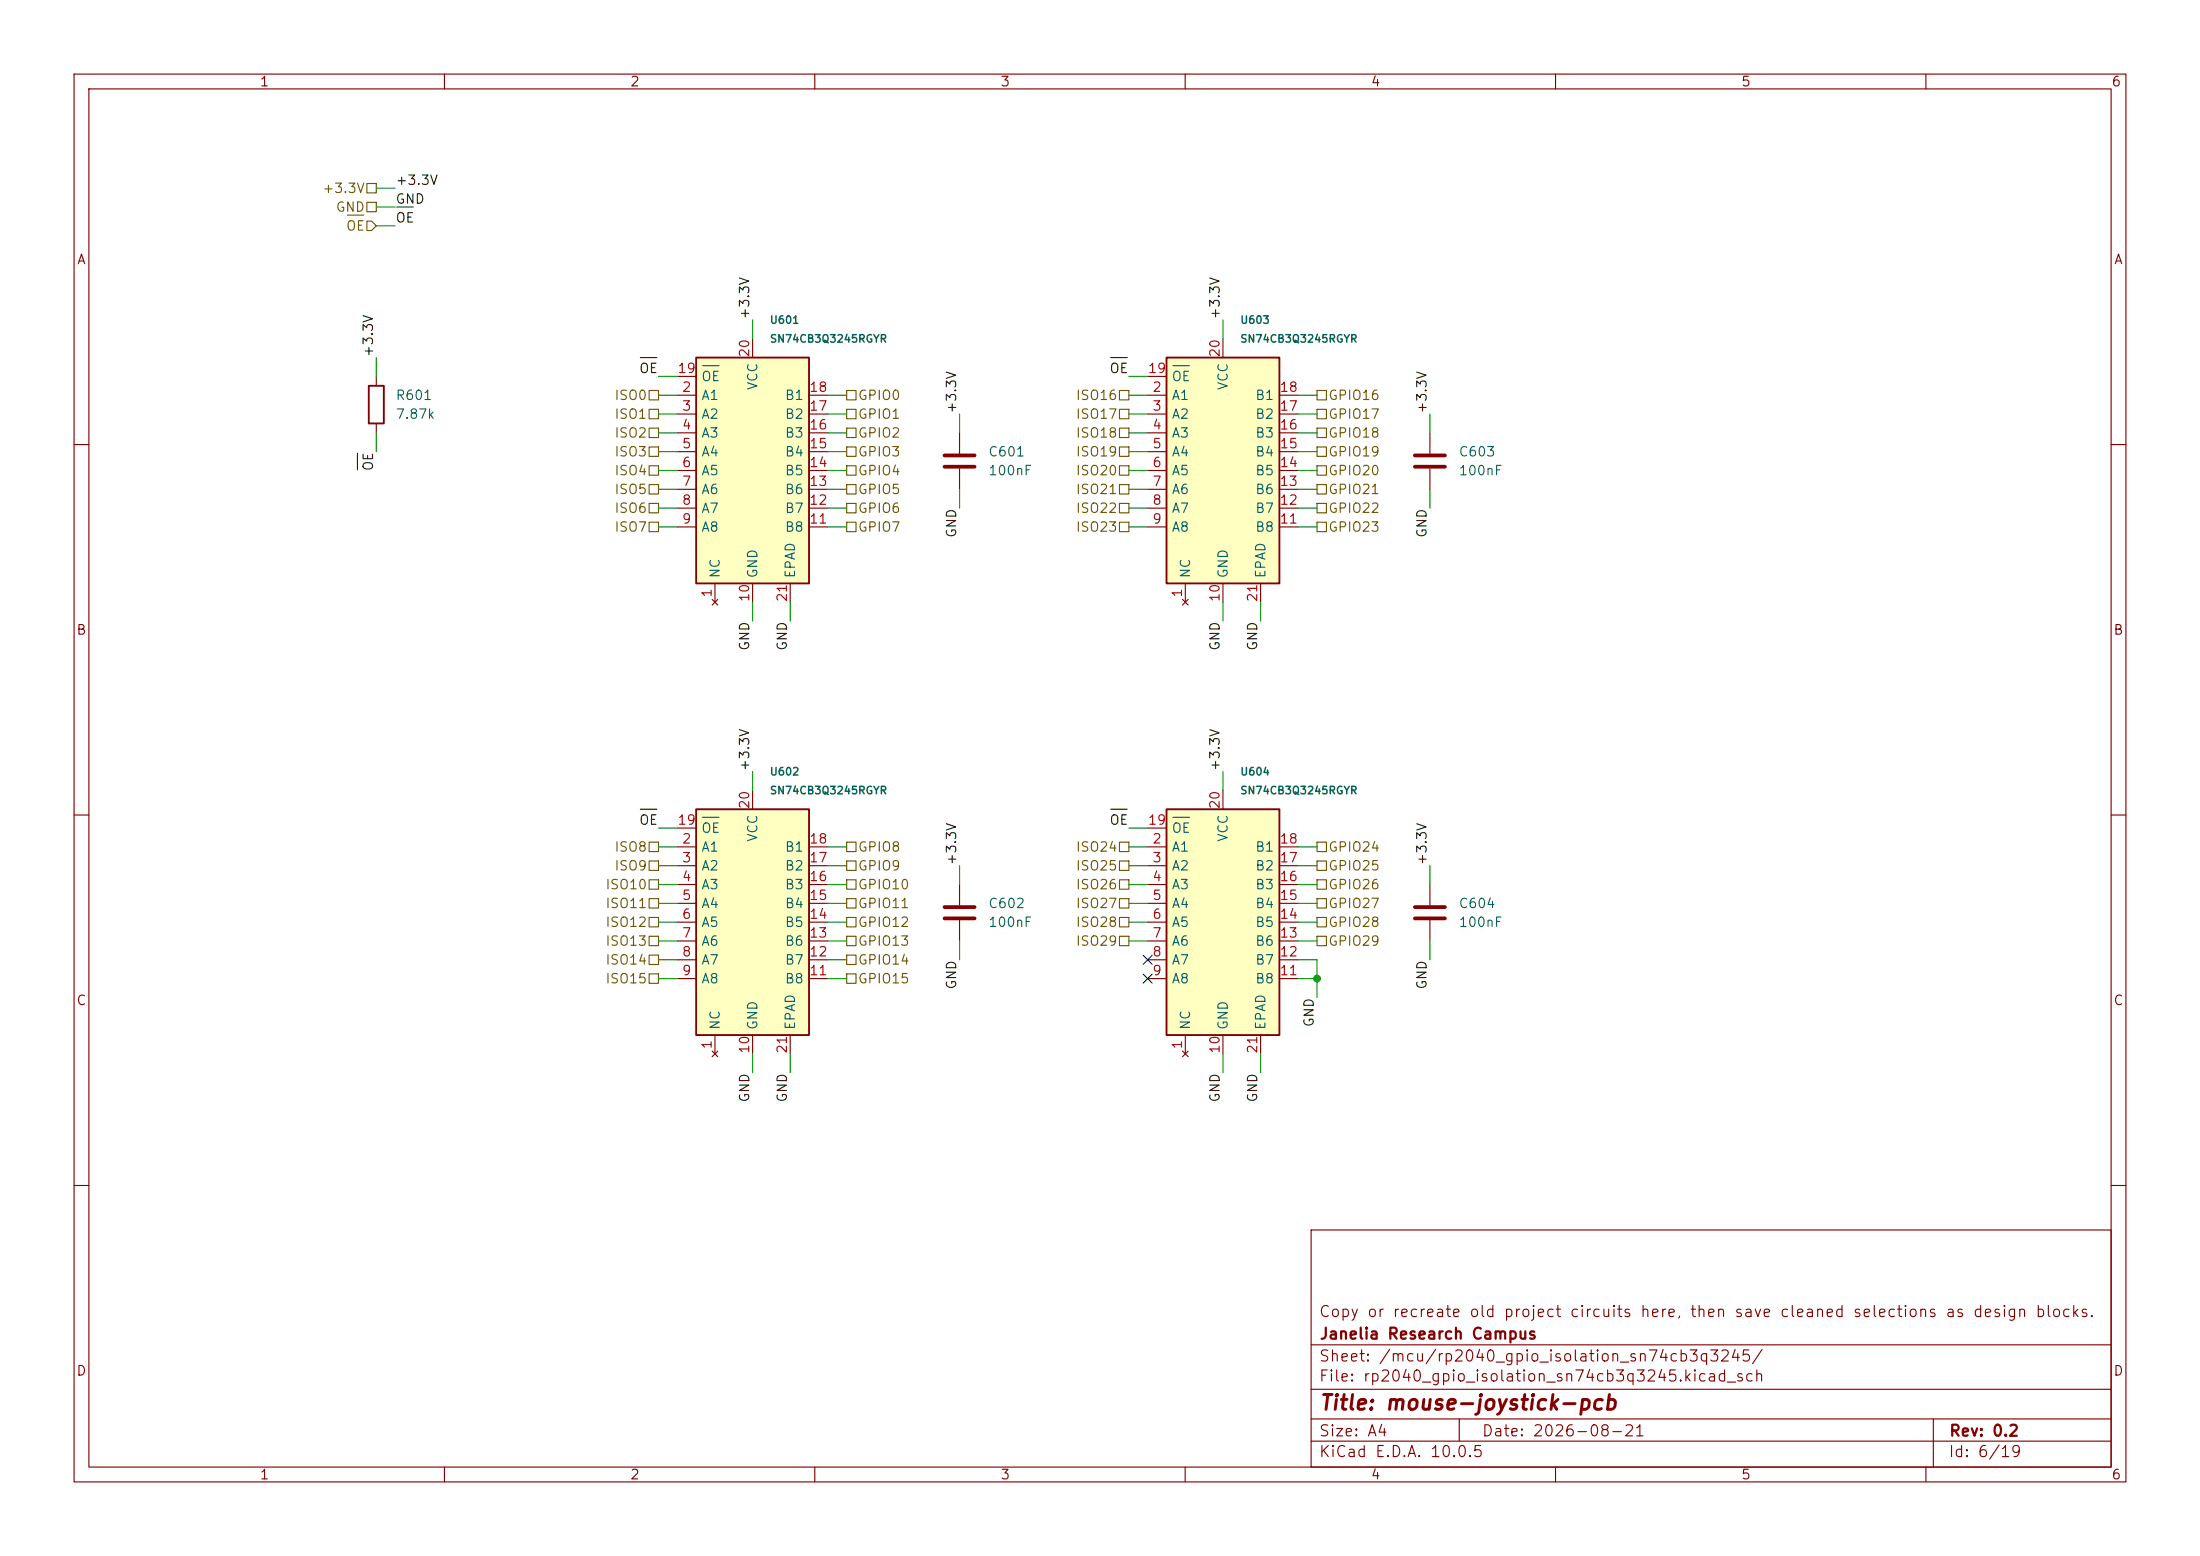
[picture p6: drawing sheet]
<svg xmlns="http://www.w3.org/2000/svg" width="297mm" height="210mm" viewBox="0 0 297 210" stroke-linecap="round" stroke-linejoin="round" font-family="sans-serif">
<g fill="none" stroke="#840000" stroke-width=".15">
<path d="M10 10h277v190h-277zM12 12h273v186h-273zM60 10v2M110 10v2M160 10v2M210 10v2M260 10v2M10 60h2M285 60h2M10 110h2M285 110h2M10 160h2"/>
<path d="M177 166h108v32h-108zM285 160h2M60 198v2M110 198v2M160 198v2M177 194.5h108M177 191.5h108M177 187.5h108M177 181.5h108M197 191.5v3M210 198v2M260 198v2"/>
<path d="M261 191.5v6.5"/>
</g>
<path d="M94 109.2h15.2v30.5h-15.2z" fill="#ffffc2"/>
<path d="M94 109.2h15.2v30.5h-15.2z" fill="none" stroke="#840000" stroke-width=".25"/>
<g fill="none" stroke="#840000" stroke-width=".15">
<path d="M91.4 114.3h2.6M91.4 116.8h2.6M91.4 119.4h2.6M91.4 111.8h2.6M101.6 106.7v2.5M109.2 114.3h2.6M109.2 116.8h2.6M109.2 119.4h2.6M129.5 119.4v2.8M91.4 121.9h2.6M91.4 124.5h2.6M91.4 127h2.6"/>
<path d="M91.4 129.5h2.6M91.4 132.1h2.6M96.5 139.7v2.5M101.6 139.7v2.5M106.7 139.7v2.5M109.2 121.9h2.6M109.2 124.5h2.6M109.2 127h2.6M109.2 129.5h2.6M109.2 132.1h2.6M129.5 124.2v2.8M96.1 141.9l.8 .7"/>
<path d="M96.9 141.9l-.8 .7"/>
</g>
<path d="M94.8 110.3h2.3" fill="none" stroke="#006464" stroke-width=".15"/>
<path d="M127.5 122.4h4.1M127.5 124h4.1" fill="none" stroke="#840000" stroke-width=".51"/>
<path d="M157.5 48.3h15.2v30.4h-15.2z" fill="#ffffc2"/>
<path d="M49.8 52.1h2v5.1h-2zM157.5 48.3h15.2v30.4h-15.2z" fill="none" stroke="#840000" stroke-width=".25"/>
<g fill="none" stroke="#840000" stroke-width=".15">
<path d="M50.8 50.8v1.3M50.8 57.2v1.2M129.5 58.4v2.8M154.9 53.3h2.6M154.9 55.9h2.6M154.9 58.4h2.6M154.9 50.8h2.6M165.1 45.7v2.6M172.7 53.3h2.6M172.7 55.9h2.6M172.7 58.4h2.6M193 58.4v2.8"/>
<path d="M129.5 63.2v2.8M154.9 61h2.6M154.9 63.5h2.6M154.9 66h2.6M154.9 68.6h2.6M154.9 71.1h2.6M160 78.7v2.6M165.1 78.7v2.6M170.2 78.7v2.6M172.7 61h2.6M172.7 63.5h2.6M172.7 66h2.6"/>
<path d="M172.7 68.6h2.6M172.7 71.1h2.6M193 63.2v2.8M159.6 80.9l.8 .8M160.4 80.9l-.8 .8M193 119.4v2.8M193 124.2v2.8"/>
</g>
<path d="M158.3 49.4h2.3" fill="none" stroke="#006464" stroke-width=".15"/>
<path d="M127.5 61.5h4.1M127.5 63h4.1M191 61.5h4.1M191 63h4.1M191 122.4h4.1M191 124h4.1" fill="none" stroke="#840000" stroke-width=".51"/>
<path d="M94 48.3h15.2v30.4h-15.2z" fill="#ffffc2"/>
<path d="M94 48.3h15.2v30.4h-15.2z" fill="none" stroke="#840000" stroke-width=".25"/>
<g fill="none" stroke="#840000" stroke-width=".15">
<path d="M91.4 53.3h2.6M91.4 55.9h2.6M91.4 58.4h2.6M91.4 50.8h2.6M101.6 45.7v2.6M109.2 53.3h2.6M109.2 55.9h2.6M109.2 58.4h2.6M91.4 61h2.6M91.4 63.5h2.6M91.4 66h2.6M91.4 68.6h2.6"/>
<path d="M91.4 71.1h2.6M96.5 78.7v2.6M101.6 78.7v2.6M106.7 78.7v2.6M109.2 61h2.6M109.2 63.5h2.6M109.2 66h2.6M109.2 68.6h2.6M109.2 71.1h2.6M96.1 80.9l.8 .8M96.9 80.9l-.8 .8"/>
</g>
<path d="M94.8 49.4h2.3" fill="none" stroke="#006464" stroke-width=".15"/>
<path d="M157.5 109.2h15.2v30.5h-15.2z" fill="#ffffc2"/>
<path d="M157.5 109.2h15.2v30.5h-15.2z" fill="none" stroke="#840000" stroke-width=".25"/>
<g fill="none" stroke="#840000" stroke-width=".15">
<path d="M154.9 114.3h2.6M154.9 116.8h2.6M154.9 119.4h2.6M154.9 111.8h2.6M165.1 106.7v2.5M172.7 114.3h2.6M172.7 116.8h2.6M172.7 119.4h2.6M154.9 121.9h2.6M154.9 124.5h2.6M154.9 127h2.6M154.9 129.5h2.6"/>
<path d="M154.9 132.1h2.6M160 139.7v2.5M165.1 139.7v2.5M170.2 139.7v2.5M172.7 121.9h2.6M172.7 124.5h2.6M172.7 127h2.6M172.7 129.5h2.6M172.7 132.1h2.6M159.6 141.9l.8 .7M160.4 141.9l-.8 .7"/>
</g>
<path d="M158.3 110.3h2.3" fill="none" stroke="#006464" stroke-width=".15"/>
<g fill="none" stroke="#725600" stroke-width=".15">
<path d="M46.9 29h2.2M49.5 24.8h1.3v1.2h-1.3zM49.5 29.8h.7l.6 .7-.6 .6h-.7zM49.5 27.3h1.3v1.3h-1.3zM87.6 52.7h1.3v1.3h-1.3zM87.6 55.2h1.3v1.3h-1.3zM87.6 57.8h1.3v1.3h-1.3zM114.3 55.2h1.3v1.3h-1.3zM114.3 57.8h1.3v1.3h-1.3zM114.3 52.7h1.3v1.3h-1.3zM151.1 57.8h1.3v1.3h-1.3zM151.1 52.7h1.3v1.3h-1.3z"/>
<path d="M151.1 55.2h1.3v1.3h-1.3zM177.8 55.2h1.3v1.3h-1.3zM177.8 57.8h1.3v1.3h-1.3zM177.8 52.7h1.3v1.3h-1.3zM87.6 70.5h1.3v1.3h-1.3zM87.6 65.4h1.3v1.3h-1.3zM87.6 67.9h1.3v1.3h-1.3zM87.6 60.3h1.3v1.3h-1.3zM87.6 62.9h1.3v1.2h-1.3zM114.3 60.3h1.3v1.3h-1.3zM114.3 62.9h1.3v1.2h-1.3zM114.3 67.9h1.3v1.3h-1.3z"/>
<path d="M114.3 65.4h1.3v1.3h-1.3zM114.3 70.5h1.3v1.3h-1.3zM151.1 65.4h1.3v1.3h-1.3zM151.1 62.9h1.3v1.2h-1.3zM151.1 67.9h1.3v1.3h-1.3zM151.1 70.5h1.3v1.3h-1.3zM151.1 60.3h1.3v1.3h-1.3zM177.8 67.9h1.3v1.3h-1.3zM177.8 62.9h1.3v1.2h-1.3zM177.8 65.4h1.3v1.3h-1.3zM177.8 60.3h1.3v1.3h-1.3zM177.8 70.5h1.3v1.3h-1.3z"/>
<path d="M87.6 113.7h1.3v1.2h-1.3zM87.6 118.7h1.3v1.3h-1.3zM87.6 116.2h1.3v1.3h-1.3zM114.3 116.2h1.3v1.3h-1.3zM114.3 118.7h1.3v1.3h-1.3zM114.3 113.7h1.3v1.2h-1.3zM151.1 118.7h1.3v1.3h-1.3zM151.1 113.7h1.3v1.2h-1.3zM151.1 116.2h1.3v1.3h-1.3zM177.8 118.7h1.3v1.3h-1.3zM177.8 113.7h1.3v1.2h-1.3zM177.8 116.2h1.3v1.3h-1.3z"/>
<path d="M87.6 121.3h1.3v1.3h-1.3zM87.6 128.9h1.3v1.3h-1.3zM87.6 123.8h1.3v1.3h-1.3zM87.6 131.4h1.3v1.3h-1.3zM87.6 126.4h1.3v1.2h-1.3zM114.3 121.3h1.3v1.3h-1.3zM114.3 123.8h1.3v1.3h-1.3zM114.3 126.4h1.3v1.2h-1.3zM114.3 131.4h1.3v1.3h-1.3zM114.3 128.9h1.3v1.3h-1.3zM151.1 126.4h1.3v1.2h-1.3zM151.1 123.8h1.3v1.3h-1.3z"/>
<path d="M151.1 121.3h1.3v1.3h-1.3zM177.8 126.4h1.3v1.2h-1.3zM177.8 121.3h1.3v1.3h-1.3zM177.8 123.8h1.3v1.3h-1.3z"/>
</g>
<path d="M53.6 27.9h2.2M86.4 48.3h2.3M149.9 48.3h2.3M48.3 61.2v2.2M86.4 109.2h2.3M149.9 109.2h2.3" fill="none" stroke="#0f0f0f" stroke-width=".15"/>
<g fill="none" stroke="#009600" stroke-width=".15">
<path d="M50.8 25.4h2.5M50.8 30.5h2.5M50.8 27.9h2.5M50.8 48.3v2.5M50.8 58.4v2.6M88.9 50.8h2.5M88.9 58.4h2.5M88.9 55.9h2.5M88.9 53.3h2.5M101.6 43.2v2.5M111.8 58.4h2.5M111.8 55.9h2.5"/>
<path d="M111.8 53.3h2.5M129.5 55.9v2.5M152.4 50.8h2.5M152.4 58.4h2.5M152.4 55.9h2.5M152.4 53.3h2.5M165.1 43.2v2.5M175.3 58.4h2.5M175.3 55.9h2.5M175.3 53.3h2.5M193 55.9v2.5M88.9 71.1h2.5"/>
<path d="M88.9 66h2.5M88.9 63.5h2.5M88.9 68.6h2.5M88.9 61h2.5M111.8 71.1h2.5M111.8 66h2.5M111.8 63.5h2.5M111.8 68.6h2.5M111.8 61h2.5M129.5 66v2.6M152.4 71.1h2.5M152.4 66h2.5"/>
<path d="M152.4 63.5h2.5M152.4 68.6h2.5M152.4 61h2.5M175.3 71.1h2.5M175.3 66h2.5M175.3 63.5h2.5M175.3 68.6h2.5M175.3 61h2.5M193 66v2.6M101.6 81.3v2.5M106.7 81.3v2.5M165.1 81.3v2.5"/>
<path d="M170.2 81.3v2.5M88.9 111.8h2.5M88.9 114.3h2.5M88.9 116.8h2.5M88.9 119.4h2.5M101.6 104.1v2.6M111.8 114.3h2.5M111.8 116.8h2.5M111.8 119.4h2.5M129.5 116.8v2.6M152.4 111.8h2.5M152.4 114.3h2.5"/>
<path d="M152.4 116.8h2.5M152.4 119.4h2.5M165.1 104.1v2.6M175.3 114.3h2.5M175.3 116.8h2.5M175.3 119.4h2.5M193 116.8v2.6M88.9 127h2.5M88.9 121.9h2.5M88.9 129.5h2.5M88.9 124.5h2.5M88.9 132.1h2.5"/>
<path d="M111.8 127h2.5M111.8 121.9h2.5M111.8 129.5h2.5M111.8 124.5h2.5M111.8 132.1h2.5M129.5 127v2.5M152.4 127h2.5M152.4 121.9h2.5M152.4 124.5h2.5M175.3 129.5h2.5v5.1M175.3 127h2.5M175.3 121.9h2.5"/>
<path d="M175.3 124.5h2.5M175.3 132.1h2.5M193 127v2.5M101.6 142.2v2.6M106.7 142.2v2.6M165.1 142.2v2.6M170.2 142.2v2.6"/>
</g>
<path d="M154.3 131.5l1.2 1.2M154.3 128.9l1.2 1.2M155.5 131.5l-1.2 1.2M155.5 128.9l-1.2 1.2" fill="none" stroke="#000084" stroke-width=".15"/>
<circle cx="177.8" cy="132.1" r=".46" fill="#009600" stroke="#009600" stroke-width=".14"/>
<text font-size="2" fill="#840000" x="178" y="190.8">Title: mouse-joystick-pcb</text>
<g font-size="1.5" fill="#840000">
<text x="178" y="178.1">Copy or recreate old project circuits here, then save cleaned selections as design blocks.</text>
<text x="178" y="184.1">Sheet: /mcu/rp2040_gpio_isolation_sn74cb3q3245/</text>
<text x="178" y="181.1">Janelia Research Campus</text>
<text x="178" y="186.8">File: rp2040_gpio_isolation_sn74cb3q3245.kicad_sch</text>
<text x="178" y="197">KiCad E.D.A. 10.0.5</text>
<text x="178" y="194.2">Size: A4</text>
<text x="200" y="194.2">Date: 2026-08-21</text>
<text x="263" y="197">Id: 6/19</text>
<text x="263" y="194.2">Rev: 0.2</text>
</g>
<g font-size="1.3" fill="#840000">
<text x="35" y="12">1</text>
<text x="85" y="12">2</text>
<text x="135" y="12">3</text>
<text x="185" y="12">4</text>
<text x="235" y="12">5</text>
<text x="285" y="12">6</text>
<text x="10.3" y="36">A</text>
<text x="285.3" y="36">A</text>
<text x="10.2" y="86">B</text>
<text x="285.2" y="86">B</text>
<text x="10.2" y="136">C</text>
<text x="285.2" y="136">C</text>
<text x="10.2" y="186">D</text>
<text x="285.2" y="186">D</text>
<text x="35" y="200">1</text>
<text x="85" y="200">2</text>
<text x="135" y="200">3</text>
<text x="185" y="200">4</text>
<text x="235" y="200">5</text>
<text x="285" y="200">6</text>
</g>
<g font-size="1.3" fill="#725600">
<text x="43.4" y="26.4">+3.3V</text>
<text x="45.2" y="28.9">GND</text>
<text x="46.6" y="31.4">OE</text>
<text x="82.9" y="54.3">ISO0</text>
<text x="82.9" y="56.8">ISO1</text>
<text x="82.9" y="59.4">ISO2</text>
<text x="115.7" y="56.8">GPIO1</text>
<text x="115.7" y="59.4">GPIO2</text>
<text x="115.7" y="54.3">GPIO0</text>
<text x="145.1" y="59.4">ISO18</text>
<text x="145.1" y="54.3">ISO16</text>
<text x="145.1" y="56.8">ISO17</text>
<text x="179.2" y="56.8">GPIO17</text>
<text x="179.2" y="59.4">GPIO18</text>
<text x="179.2" y="54.3">GPIO16</text>
<text x="82.9" y="61.9">ISO3</text>
<text x="82.9" y="64.5">ISO4</text>
<text x="115.7" y="61.9">GPIO3</text>
<text x="115.7" y="64.5">GPIO4</text>
<text x="145.1" y="64.5">ISO20</text>
<text x="145.1" y="61.9">ISO19</text>
<text x="179.2" y="64.5">GPIO20</text>
<text x="179.2" y="61.9">GPIO19</text>
<text x="82.9" y="67">ISO5</text>
<text x="82.9" y="69.5">ISO6</text>
<text x="115.7" y="69.5">GPIO6</text>
<text x="115.7" y="67">GPIO5</text>
<text x="145.1" y="67">ISO21</text>
<text x="145.1" y="69.5">ISO22</text>
<text x="179.2" y="69.5">GPIO22</text>
<text x="179.2" y="67">GPIO21</text>
<text x="82.9" y="72.1">ISO7</text>
<text x="115.7" y="72.1">GPIO7</text>
<text x="145.1" y="72.1">ISO23</text>
<text x="179.2" y="72.1">GPIO23</text>
<text x="82.9" y="115.3">ISO8</text>
<text x="82.9" y="117.8">ISO9</text>
<text x="115.7" y="117.8">GPIO9</text>
<text x="115.7" y="115.3">GPIO8</text>
<text x="145.1" y="115.3">ISO24</text>
<text x="145.1" y="117.8">ISO25</text>
<text x="179.2" y="115.3">GPIO24</text>
<text x="179.2" y="117.8">GPIO25</text>
<text x="81.6" y="122.9">ISO11</text>
<text x="81.6" y="120.3">ISO10</text>
<text x="81.6" y="125.4">ISO12</text>
<text x="115.7" y="122.9">GPIO11</text>
<text x="115.7" y="125.4">GPIO12</text>
<text x="115.7" y="120.3">GPIO10</text>
<text x="145.1" y="125.4">ISO28</text>
<text x="145.1" y="122.9">ISO27</text>
<text x="145.1" y="120.3">ISO26</text>
<text x="179.2" y="122.9">GPIO27</text>
<text x="179.2" y="125.4">GPIO28</text>
<text x="179.2" y="120.3">GPIO26</text>
<text x="81.6" y="130.5">ISO14</text>
<text x="81.6" y="128">ISO13</text>
<text x="115.7" y="128">GPIO13</text>
<text x="115.7" y="130.5">GPIO14</text>
<text x="145.1" y="128">ISO29</text>
<text x="179.2" y="128">GPIO29</text>
<text x="81.6" y="133">ISO15</text>
<text x="115.7" y="133">GPIO15</text>
</g>
<g font-size="1.3" fill="#0f0f0f">
<text x="53.3" y="25.3">+3.3V</text>
<text x="53.3" y="27.8">GND</text>
<text x="53.3" y="30.4">OE</text>
<text x="101.5" y="43.2" transform="rotate(-90 101.5 43.2)">+3.3V</text>
<text x="165" y="43.2" transform="rotate(-90 165 43.2)">+3.3V</text>
<text x="50.7" y="48.3" transform="rotate(-90 50.7 48.3)">+3.3V</text>
<text x="86.2" y="50.7">OE</text>
<text x="149.7" y="50.7">OE</text>
<text x="129.4" y="55.9" transform="rotate(-90 129.4 55.9)">+3.3V</text>
<text x="192.9" y="55.9" transform="rotate(-90 192.9 55.9)">+3.3V</text>
<text x="50.7" y="63.7" transform="rotate(-90 50.7 63.7)">OE</text>
<text x="129.4" y="72.7" transform="rotate(-90 129.4 72.7)">GND</text>
<text x="192.9" y="72.7" transform="rotate(-90 192.9 72.7)">GND</text>
<text x="101.5" y="87.9" transform="rotate(-90 101.5 87.9)">GND</text>
<text x="106.6" y="87.9" transform="rotate(-90 106.6 87.9)">GND</text>
<text x="165" y="87.9" transform="rotate(-90 165 87.9)">GND</text>
<text x="170.1" y="87.9" transform="rotate(-90 170.1 87.9)">GND</text>
<text x="101.5" y="104.2" transform="rotate(-90 101.5 104.2)">+3.3V</text>
<text x="165" y="104.2" transform="rotate(-90 165 104.2)">+3.3V</text>
<text x="86.2" y="111.6">OE</text>
<text x="149.7" y="111.6">OE</text>
<text x="129.4" y="116.9" transform="rotate(-90 129.4 116.9)">+3.3V</text>
<text x="192.9" y="116.9" transform="rotate(-90 192.9 116.9)">+3.3V</text>
<text x="129.4" y="133.6" transform="rotate(-90 129.4 133.6)">GND</text>
<text x="192.9" y="133.6" transform="rotate(-90 192.9 133.6)">GND</text>
<text x="177.7" y="138.7" transform="rotate(-90 177.7 138.7)">GND</text>
<text x="101.5" y="148.9" transform="rotate(-90 101.5 148.9)">GND</text>
<text x="106.6" y="148.9" transform="rotate(-90 106.6 148.9)">GND</text>
<text x="165" y="148.9" transform="rotate(-90 165 148.9)">GND</text>
<text x="170.1" y="148.9" transform="rotate(-90 170.1 148.9)">GND</text>
</g>
<g font-size="1.3" fill="#a90000">
<text x="91.4" y="50.7">19</text>
<text x="92" y="53.2">2</text>
<text x="101.5" y="48.3" transform="rotate(-90 101.5 48.3)">20</text>
<text x="109.2" y="53.2">18</text>
<text x="154.9" y="50.7">19</text>
<text x="155.5" y="53.2">2</text>
<text x="165" y="48.3" transform="rotate(-90 165 48.3)">20</text>
<text x="172.7" y="53.2">18</text>
<text x="92" y="55.7">3</text>
<text x="92" y="58.3">4</text>
<text x="109.2" y="58.3">16</text>
<text x="109.2" y="55.7">17</text>
<text x="155.5" y="55.7">3</text>
<text x="155.5" y="58.3">4</text>
<text x="172.7" y="58.3">16</text>
<text x="172.7" y="55.7">17</text>
<text x="92" y="60.8">5</text>
<text x="92" y="63.4">6</text>
<text x="92" y="65.9">7</text>
<text x="109.2" y="65.9">13</text>
<text x="109.2" y="63.4">14</text>
<text x="109.2" y="60.8">15</text>
<text x="155.5" y="60.8">5</text>
<text x="155.5" y="63.4">6</text>
<text x="155.5" y="65.9">7</text>
<text x="172.7" y="65.9">13</text>
<text x="172.7" y="63.4">14</text>
<text x="172.7" y="60.8">15</text>
<text x="92" y="68.4">8</text>
<text x="92" y="71">9</text>
<text x="109.2" y="71">11</text>
<text x="109.2" y="68.4">12</text>
<text x="155.5" y="68.4">8</text>
<text x="155.5" y="71">9</text>
<text x="172.7" y="71">11</text>
<text x="172.7" y="68.4">12</text>
<text x="96.4" y="80.7" transform="rotate(-90 96.4 80.7)">1</text>
<text x="101.5" y="81.3" transform="rotate(-90 101.5 81.3)">10</text>
<text x="106.5" y="81.3" transform="rotate(-90 106.5 81.3)">21</text>
<text x="159.9" y="80.7" transform="rotate(-90 159.9 80.7)">1</text>
<text x="165" y="81.3" transform="rotate(-90 165 81.3)">10</text>
<text x="170" y="81.3" transform="rotate(-90 170 81.3)">21</text>
<text x="91.4" y="111.6">19</text>
<text x="101.5" y="109.3" transform="rotate(-90 101.5 109.3)">20</text>
<text x="154.9" y="111.6">19</text>
<text x="165" y="109.3" transform="rotate(-90 165 109.3)">20</text>
<text x="92" y="114.2">2</text>
<text x="92" y="116.7">3</text>
<text x="92" y="119.2">4</text>
<text x="109.2" y="119.2">16</text>
<text x="109.2" y="116.7">17</text>
<text x="109.2" y="114.2">18</text>
<text x="155.5" y="114.2">2</text>
<text x="155.5" y="116.7">3</text>
<text x="155.5" y="119.2">4</text>
<text x="172.7" y="119.2">16</text>
<text x="172.7" y="116.7">17</text>
<text x="172.7" y="114.2">18</text>
<text x="92" y="121.8">5</text>
<text x="92" y="124.3">6</text>
<text x="109.2" y="124.3">14</text>
<text x="109.2" y="121.8">15</text>
<text x="155.5" y="121.8">5</text>
<text x="155.5" y="124.3">6</text>
<text x="172.7" y="124.3">14</text>
<text x="172.7" y="121.8">15</text>
<text x="92" y="126.9">7</text>
<text x="92" y="129.4">8</text>
<text x="92" y="131.9">9</text>
<text x="109.2" y="131.9">11</text>
<text x="109.2" y="129.4">12</text>
<text x="109.2" y="126.9">13</text>
<text x="155.5" y="126.9">7</text>
<text x="155.5" y="129.4">8</text>
<text x="155.5" y="131.9">9</text>
<text x="172.7" y="131.9">11</text>
<text x="172.7" y="129.4">12</text>
<text x="172.7" y="126.9">13</text>
<text x="96.4" y="141.7" transform="rotate(-90 96.4 141.7)">1</text>
<text x="101.5" y="142.3" transform="rotate(-90 101.5 142.3)">10</text>
<text x="106.5" y="142.3" transform="rotate(-90 106.5 142.3)">21</text>
<text x="159.9" y="141.7" transform="rotate(-90 159.9 141.7)">1</text>
<text x="165" y="142.3" transform="rotate(-90 165 142.3)">10</text>
<text x="170" y="142.3" transform="rotate(-90 170 142.3)">21</text>
</g>
<g font-size="1.3" fill="#006464">
<text x="94.6" y="51.8">OE</text>
<text x="102.6" y="52.8" transform="rotate(-90 102.6 52.8)">VCC</text>
<text x="158.1" y="51.8">OE</text>
<text x="166.1" y="52.8" transform="rotate(-90 166.1 52.8)">VCC</text>
<text x="53.3" y="54.3">R601</text>
<text x="53.3" y="56.8">7.87k</text>
<text x="94.6" y="54.3">A1</text>
<text x="94.6" y="56.8">A2</text>
<text x="94.6" y="59.4">A3</text>
<text x="105.9" y="59.4">B3</text>
<text x="105.9" y="56.8">B2</text>
<text x="105.9" y="54.3">B1</text>
<text x="158.1" y="54.3">A1</text>
<text x="158.1" y="56.8">A2</text>
<text x="158.1" y="59.4">A3</text>
<text x="169.4" y="59.4">B3</text>
<text x="169.4" y="56.8">B2</text>
<text x="169.4" y="54.3">B1</text>
<text x="94.6" y="61.9">A4</text>
<text x="94.6" y="64.5">A5</text>
<text x="105.9" y="64.5">B5</text>
<text x="105.9" y="61.9">B4</text>
<text x="133.3" y="61.9">C601</text>
<text x="133.3" y="64.5">100nF</text>
<text x="158.1" y="61.9">A4</text>
<text x="158.1" y="64.5">A5</text>
<text x="169.4" y="64.5">B5</text>
<text x="169.4" y="61.9">B4</text>
<text x="196.8" y="61.9">C603</text>
<text x="196.8" y="64.5">100nF</text>
<text x="94.6" y="67">A6</text>
<text x="94.6" y="69.5">A7</text>
<text x="105.9" y="69.5">B7</text>
<text x="105.9" y="67">B6</text>
<text x="158.1" y="67">A6</text>
<text x="158.1" y="69.5">A7</text>
<text x="169.4" y="69.5">B7</text>
<text x="169.4" y="67">B6</text>
<text x="94.6" y="72.1">A8</text>
<text x="105.9" y="72.1">B8</text>
<text x="158.1" y="72.1">A8</text>
<text x="169.4" y="72.1">B8</text>
<text x="97.5" y="78.1" transform="rotate(-90 97.5 78.1)">NC</text>
<text x="102.6" y="78.1" transform="rotate(-90 102.6 78.1)">GND</text>
<text x="107.6" y="78.1" transform="rotate(-90 107.6 78.1)">EPAD</text>
<text x="161" y="78.1" transform="rotate(-90 161 78.1)">NC</text>
<text x="166.1" y="78.1" transform="rotate(-90 166.1 78.1)">GND</text>
<text x="171.1" y="78.1" transform="rotate(-90 171.1 78.1)">EPAD</text>
<text x="94.6" y="112.7">OE</text>
<text x="102.6" y="113.7" transform="rotate(-90 102.6 113.7)">VCC</text>
<text x="158.1" y="112.7">OE</text>
<text x="166.1" y="113.7" transform="rotate(-90 166.1 113.7)">VCC</text>
<text x="94.6" y="115.3">A1</text>
<text x="94.6" y="117.8">A2</text>
<text x="105.9" y="117.8">B2</text>
<text x="105.9" y="115.3">B1</text>
<text x="158.1" y="115.3">A1</text>
<text x="158.1" y="117.8">A2</text>
<text x="169.4" y="117.8">B2</text>
<text x="169.4" y="115.3">B1</text>
<text x="94.6" y="120.3">A3</text>
<text x="94.6" y="122.9">A4</text>
<text x="94.6" y="125.4">A5</text>
<text x="105.9" y="125.4">B5</text>
<text x="105.9" y="122.9">B4</text>
<text x="105.9" y="120.3">B3</text>
<text x="133.3" y="122.9">C602</text>
<text x="133.3" y="125.4">100nF</text>
<text x="158.1" y="120.3">A3</text>
<text x="158.1" y="122.9">A4</text>
<text x="158.1" y="125.4">A5</text>
<text x="169.4" y="125.4">B5</text>
<text x="169.4" y="122.9">B4</text>
<text x="169.4" y="120.3">B3</text>
<text x="196.8" y="122.9">C604</text>
<text x="196.8" y="125.4">100nF</text>
<text x="94.6" y="128">A6</text>
<text x="94.6" y="130.5">A7</text>
<text x="105.9" y="130.5">B7</text>
<text x="105.9" y="128">B6</text>
<text x="158.1" y="128">A6</text>
<text x="158.1" y="130.5">A7</text>
<text x="169.4" y="130.5">B7</text>
<text x="169.4" y="128">B6</text>
<text x="94.6" y="133">A8</text>
<text x="105.9" y="133">B8</text>
<text x="158.1" y="133">A8</text>
<text x="169.4" y="133">B8</text>
<text x="97.5" y="139.1" transform="rotate(-90 97.5 139.1)">NC</text>
<text x="102.6" y="139.1" transform="rotate(-90 102.6 139.1)">GND</text>
<text x="107.6" y="139.1" transform="rotate(-90 107.6 139.1)">EPAD</text>
<text x="161" y="139.1" transform="rotate(-90 161 139.1)">NC</text>
<text x="166.1" y="139.1" transform="rotate(-90 166.1 139.1)">GND</text>
<text x="171.1" y="139.1" transform="rotate(-90 171.1 139.1)">EPAD</text>
</g>
<g font-size="1" fill="#006464">
<text x="103.8" y="43.9">U601</text>
<text x="103.8" y="46.5">SN74CB3Q3245RGYR</text>
<text x="167.3" y="43.9">U603</text>
<text x="167.3" y="46.5">SN74CB3Q3245RGYR</text>
<text x="103.8" y="104.9">U602</text>
<text x="103.8" y="107.4">SN74CB3Q3245RGYR</text>
<text x="167.3" y="104.9">U604</text>
<text x="167.3" y="107.4">SN74CB3Q3245RGYR</text>
</g>
</svg>
